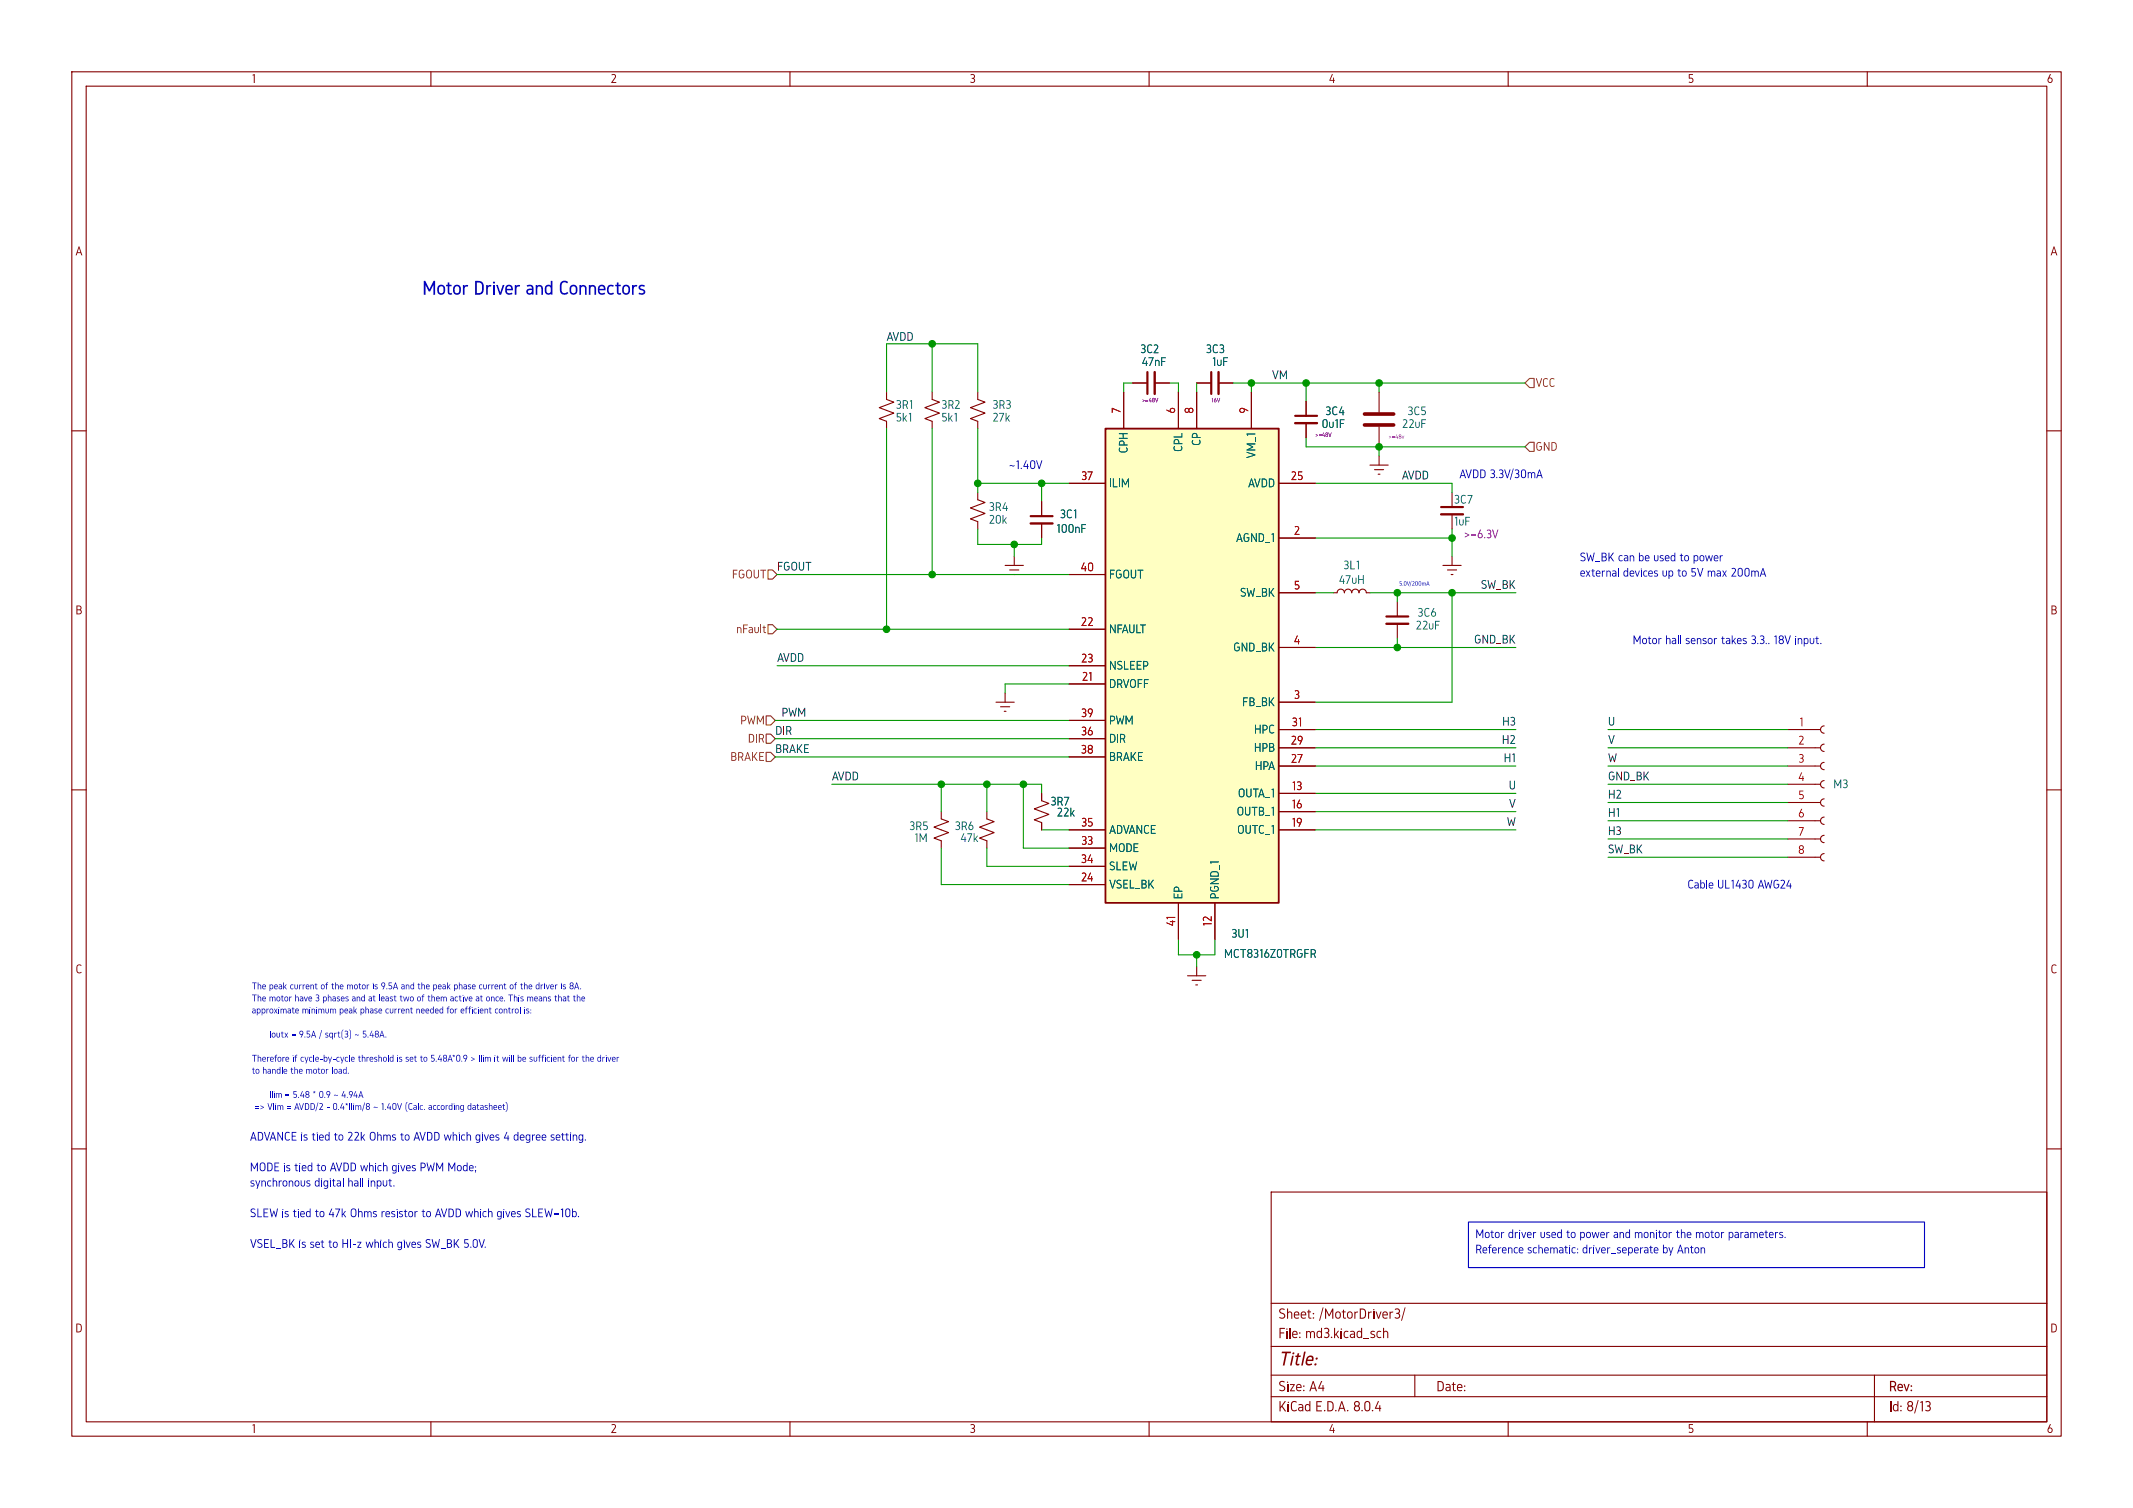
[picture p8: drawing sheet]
<svg xmlns="http://www.w3.org/2000/svg" width="297mm" height="210mm" viewBox="0 0 297 210" stroke-linecap="round" stroke-linejoin="round" font-family="sans-serif">
<g fill="none" stroke="#840000" stroke-width=".15">
<path d="M10 10h277v190h-277zM12 12h273v186h-273zM60 10v2M110 10v2M160 10v2M210 10v2M260 10v2M10 60h2M123.4 54.6v1l1.1 .4-2.1 .8 2.1 .7-2.1 .8 1 .4v1M129.8 54.6v1l1 .4-2 .8 2 .7-2 .8 1 .4v1M136.1 54.6v1l1.1 .4-2.1 .8 2.1 .7-2.1 .8 1 .4v1M192 54.6v2.8"/>
<path d="M192 59.4v2.8M285 60h2M136.1 68.6v1l1.1 .4-2.1 .7 2.1 .8-2.1 .8 1 .3v1.1M140 78.7h2.5M140.6 79.4h1.3M141.2 77.5v1.2M145 69.9v2M145 72.9v2M200.9 78.7h2.6M201.5 79.4h1.3M202.2 68.6v2M202.2 71.6v2.1"/>
<path d="M202.2 77.5v1.2M138.7 97.8h2.5M139.3 98.4h1.3M139.8 99.1h.3M140 96.5v1.3M141.1 80h.3M194.6 83.8v2.1M194.6 86.9v2M202.1 80h.2M10 110h2M131.1 113v1l1 .4-2.1 .8 2.1 .8-2.1 .7 1.1 .4v1M145 110.5v1l1 .4-2 .7 2 .8-2 .8 1 .4v1"/>
<path d="M248.9 119.4h4.6M248.9 116.8h4.6M248.9 114.3h4.6M248.9 111.8h4.6M248.9 109.2h4.6M248.9 106.7h4.6M248.9 104.1h4.6M248.9 101.6h4.6M254 118.9a.51 .51 0 0 0-.5 .5 .51 .51 0 0 0 .5 .5M254 116.3a.51 .51 0 0 0-.5 .5 .51 .51 0 0 0 .5 .5M254 113.8a.51 .51 0 0 0-.5 .5 .51 .51 0 0 0 .5 .5M254 111.3a.51 .51 0 0 0-.5 .5 .51 .51 0 0 0 .5 .5"/>
<path d="M254 108.7a.51 .51 0 0 0-.5 .5 .51 .51 0 0 0 .5 .5M254 106.2a.51 .51 0 0 0-.5 .5 .51 .51 0 0 0 .5 .5M254 103.6a.51 .51 0 0 0-.5 .5 .51 .51 0 0 0 .5 .5M254 101.1a.51 .51 0 0 0-.5 .5 .51 .51 0 0 0 .5 .5M285 110h2M165.4 135.9h2.5M166 136.5h1.3M166.5 137.2h.3M166.6 134.6v1.3M10 160h2M285 160h2M177 166h108v32h-108z"/>
<path d="M60 198v2M110 198v2M160 198v2M177 194.5h108M177 191.5h108M177 187.5h108M177 181.5h108M197 191.5v3M210 198v2M260 198v2M261 191.5v6.5"/>
</g>
<path d="M143.5 72.9h3.1M200.7 71.6h3M193 86.9h3.1" fill="none" stroke="#840000" stroke-width=".33"/>
<path d="M143.5 71.9h3.1M200.7 70.6h3M193 85.9h3.1" fill="none" stroke="#840000" stroke-width=".3"/>
<path d="M190 59.2h4.1M190 57.7h4.1" fill="none" stroke="#840000" stroke-width=".51"/>
<path d="M153.9 59.7h24.2v66h-24.2z" fill="#ffffc2"/>
<path d="M153.9 59.7h24.2v66h-24.2z" fill="none" stroke="#840000" stroke-width=".25"/>
<g fill="none" stroke="#840000" stroke-width=".15">
<path d="M156.5 54.6v5.1M157.7 53.3h2.1M160.8 53.3h2M164.1 54.6v5.1M166.6 54.6v5.1M166.6 53.3h2.1M169.7 53.3h2M174.2 54.6v5.1M181.9 55.9v2M181.9 58.9v2.1M148.8 67.3h5.1M178.1 74.9h5"/>
<path d="M178.1 67.3h5M190.8 64.8h2.5M191.4 65.4h1.3M191.9 66h.3M192 63.5v1.3M148.8 95.3h5.1M148.8 87.6h5.1M148.8 92.7h5.1M148.8 80h5.1M178.1 97.8h5M178.1 90.2h5M178.1 82.6h5"/>
<path d="M185.7 82.6h.5a.51 .51 0 0 1 .5-.6 .51 .51 0 0 1 .5 .6 .51 .51 0 0 1 .5-.6 .51 .51 0 0 1 .5 .6 .51 .51 0 0 1 .5-.6 .51 .51 0 0 1 .5 .6 .51 .51 0 0 1 .5-.6 .51 .51 0 0 1 .5 .6h.6M137.4 113v1l1 .4-2 .8 2 .8-2 .7 1 .4v1M148.8 115.6h5.1M148.8 118.1h5.1M148.8 102.9h5.1M148.8 105.4h5.1M148.8 100.3h5.1M178.1 110.5h5M178.1 113h5M178.1 115.6h5M178.1 106.7h5M178.1 104.1h5"/>
<path d="M178.1 101.6h5M148.8 123.2h5.1M148.8 120.7h5.1M164.1 125.7v5.1M169.2 125.7v5.1"/>
</g>
<path d="M160.8 51.8v3.1M169.7 51.8v3.1M180.3 58.9h3.1" fill="none" stroke="#840000" stroke-width=".33"/>
<path d="M159.8 51.8v3.1M168.7 51.8v3.1M180.3 57.9h3.1" fill="none" stroke="#840000" stroke-width=".3"/>
<path d="M213 52.7h.6v1.3h-.6l-.7-.7zM213 61.6h.6v1.3h-.6l-.7-.7zM106.7 99.7h.6l.6 .6-.6 .7h-.6zM106.9 87h.7l.6 .6-.6 .7h-.7zM106.7 102.2h.6l.6 .7-.6 .6h-.6z" fill="none" stroke="#725600" stroke-width=".15"/>
<g fill="#0000c2">
<path d="M37.6 143.5h.1v1h-.1z"/>
<path d="M37.9 143.9a.3 .3 0 0 1 .4 .1 .3 .3 0 0 1 0 .4 .3 .3 0 0 1-.4 0l-.1-.2h.1a.2 .2 0 0 0 .3 .2 .2 .2 0 0 0 .1-.3 .18 .18 0 0 0-.3-.2 .18 .18 0 0 0-.1 .3h-.1z"/>
<path d="M38.5 143.8h.1v.6l.3-.1v-.5h.1v.4a.25 .25 0 0 1-.3 .3 .25 .25 0 0 1-.2-.3z"/>
<path d="M39.2 143.7h.1v.1h.2v.1h-.2v.4v.1h.2a.13 .13 0 0 1-.2 .1 .13 .13 0 0 1-.1-.2v-.4h-.1z"/>
<path d="M39.6 143.8h.1l.2 .3 .1-.3h.1l-.2 .4 .2 .3h-.1l-.1-.3-.2 .3h-.1l.2-.3z"/>
<path d="M37.6 151.9h.1v1h-.1z"/>
<path d="M37.9 151.9h.1v1h-.1z"/>
<path d="M38.1 152.2h.1v.7h-.1z"/>
<path d="M38.4 152.2h.3a.19 .19 0 0 0 .1 .1 .19 .19 0 0 0 .2-.1l.2 .2v.5h-.1v-.5l-.1-.1-.1 .1v.5h-.1v-.5l-.2-.1-.1 .1v.5h-.1z"/>
<circle cx="38.2" cy="152.1" r=".07"/>
</g>
<path d="M204.5 170.2h63.5v6.3h-63.5z" fill="none" stroke="#0000c2" stroke-width=".15"/>
<g fill="none" stroke="#009600" stroke-width=".15">
<path d="M123.4 54.6v-6.7h12.7v6.7M123.4 59.7v27.9M129.8 47.9v6.7M129.8 59.7v20.3M136.1 59.7v8.9M157.7 53.3h-1.2v1.3M162.8 53.3h1.3v1.3M166.6 53.3v1.3M171.7 53.3h40.6M174.2 53.3v1.3M181.9 53.3v2.6M192 53.3v1.3"/>
<path d="M136.1 73.7v2.1h8.9v-.9M136.1 67.3h12.7M141.2 75.8v1.7M145 67.3v2.6M181.9 61v1.2h30.4M183.1 67.3h19.1v1.3M183.1 74.9h19.1M192 62.2v1.3M202.2 73.7v3.8M108.2 87.6h40.6M108.2 80h40.6M108.2 92.7h40.6"/>
<path d="M148.8 95.3h-8.8v1.2M183.1 90.2h28M183.1 82.6h2.6M190.8 82.6h20.3M194.6 82.6v1.2M194.6 88.9v1.3M202.2 82.6v15.2h-19.1M107.9 100.3h40.9M107.9 102.9h40.9M107.9 105.4h40.9M115.8 109.2h29.2v1.3M131.1 118.1v5.1h17.7"/>
<path d="M131.1 109.2v3.8M137.4 118.1v2.6h11.4M137.4 109.2v3.8M142.5 109.2v8.9h6.3M145 115.6h3.8M183.1 115.6h28M183.1 101.6h28M183.1 106.7h28M183.1 104.1h28M183.1 110.5h28M183.1 113h28M223.9 101.6h25"/>
<path d="M223.9 119.4h25M223.9 114.3h25M223.9 116.8h25M223.9 106.7h25M223.9 104.1h25M223.9 111.8h25M223.9 109.2h25M164.1 130.8v2.2h5.1v-2.2M166.6 133v1.6"/>
</g>
<g fill="none" stroke="#840000" stroke-width=".15">
<path d="M156.5 54.6v5.1M157.7 53.3h2.1M160.8 53.3h2M164.1 54.6v5.1M166.6 53.3h2.1M166.6 54.6v5.1M169.7 53.3h2M174.2 54.6v5.1M181.9 55.9v2M181.9 58.9v2.1M145 69.9v2M145 72.9v2"/>
<path d="M148.8 67.3h5.1M178.1 74.9h5M178.1 67.3h5M148.8 95.3h5.1M148.8 87.6h5.1M148.8 92.7h5.1M148.8 80h5.1M178.1 97.8h5M178.1 90.2h5M178.1 82.6h5M145 110.5v1M145 114.6v1"/>
<path d="M148.8 115.6h5.1M148.8 118.1h5.1M148.8 102.9h5.1M148.8 105.4h5.1M148.8 100.3h5.1M178.1 110.5h5M178.1 113h5M178.1 115.6h5M178.1 106.7h5M178.1 104.1h5M178.1 101.6h5M148.8 123.2h5.1"/>
<path d="M148.8 120.7h5.1M164.1 125.7v5.1M169.2 125.7v5.1"/>
</g>
<g fill="#009600" stroke="#009600" stroke-width=".15">
<circle cx="136.1" cy="67.3" r=".46"/>
<circle cx="129.8" cy="80" r=".46"/>
<circle cx="123.4" cy="87.6" r=".46"/>
<circle cx="145" cy="67.3" r=".46"/>
<circle cx="141.2" cy="75.8" r=".46"/>
<circle cx="129.8" cy="47.9" r=".46"/>
<circle cx="202.2" cy="74.9" r=".46"/>
<circle cx="202.2" cy="82.6" r=".46"/>
<circle cx="194.6" cy="82.6" r=".46"/>
<circle cx="194.6" cy="90.2" r=".46"/>
<circle cx="192" cy="62.2" r=".46"/>
<circle cx="166.6" cy="133" r=".46"/>
<circle cx="137.4" cy="109.2" r=".46"/>
<circle cx="142.5" cy="109.2" r=".46"/>
<circle cx="131.1" cy="109.2" r=".46"/>
<circle cx="192" cy="53.3" r=".46"/>
<circle cx="174.2" cy="53.3" r=".46"/>
<circle cx="181.9" cy="53.3" r=".46"/>
</g>
<text font-size="2.8" fill="#0000c2" x="58.8" y="41.4">MotorDriverandConnectors</text>
<text font-size="2.8" fill="#840000" x="178" y="190.8">Title:</text>
<g font-size="2.1" fill="#840000">
<text x="178" y="184.2">Sheet:/MotorDriver3/</text>
<text x="178" y="186.9">File:md3.kicad_sch</text>
<text x="178" y="197.1">KiCadE.D.A.8.0.4</text>
<text x="178" y="194.3">Size:A4</text>
<text x="200" y="194.3">Date:</text>
<text x="263" y="194.3">Rev:</text>
<text x="263" y="197.1">Id:8/13</text>
</g>
<g font-size="1.8" fill="#840000">
<text x="35" y="12">1</text>
<text x="85" y="12">2</text>
<text x="135" y="12">3</text>
<text x="185" y="12">4</text>
<text x="235" y="12">5</text>
<text x="285" y="12">6</text>
<text x="10.5" y="36">A</text>
<text x="285.5" y="36">A</text>
<text x="10.5" y="86">B</text>
<text x="285.5" y="86">B</text>
<text x="10.5" y="136">C</text>
<text x="285.5" y="136">C</text>
<text x="10.5" y="186">D</text>
<text x="285.5" y="186">D</text>
<text x="35" y="200">1</text>
<text x="85" y="200">2</text>
<text x="135" y="200">3</text>
<text x="185" y="200">4</text>
<text x="235" y="200">5</text>
<text x="285" y="200">6</text>
</g>
<g font-size="1.8" fill="#0f0f0f">
<text x="123.4" y="47.7">AVDD</text>
<text x="177.1" y="53">VM</text>
<text x="195.2" y="67">AVDD</text>
<text x="108.2" y="79.7">FGOUT</text>
<text x="206.2" y="82.2">SW_BK</text>
<text x="205.3" y="89.8">GND_BK</text>
<text x="108.2" y="92.4">AVDD</text>
<text x="108.8" y="100">PWM</text>
<text x="209.2" y="101.3">H3</text>
<text x="223.9" y="101.3">U</text>
<text x="107.9" y="105.1">BRAKE</text>
<text x="107.9" y="102.5">DIR</text>
<text x="209.1" y="103.8">H2</text>
<text x="209.4" y="106.3">H1</text>
<text x="223.9" y="106.3">W</text>
<text x="223.9" y="103.8">V</text>
<text x="115.8" y="108.9">AVDD</text>
<text x="210.1" y="110.1">U</text>
<text x="210.1" y="112.7">V</text>
<text x="223.9" y="114">H1</text>
<text x="223.9" y="108.9">GND_BK</text>
<text x="223.9" y="111.4">H2</text>
<text x="209.8" y="115.2">W</text>
<text x="223.9" y="119">SW_BK</text>
<text x="223.9" y="116.5">H3</text>
</g>
<g font-size="1.8" fill="#006464">
<text x="158.8" y="49.6">3C2</text>
<text x="159" y="51.4">47nF</text>
<text x="167.9" y="49.6">3C3</text>
<text x="168.7" y="51.4">1uF</text>
<text x="124.7" y="57.4">3R1</text>
<text x="124.7" y="59.1">5k1</text>
<text x="131.1" y="57.4">3R2</text>
<text x="131.1" y="59.1">5k1</text>
<text x="138.2" y="57.4">3R3</text>
<text x="138.2" y="59.1">27k</text>
<text x="184.5" y="58.2">3C4</text>
<text x="196" y="58.2">3C5</text>
<text x="157.4" y="63.1" transform="rotate(-90 157.4 63.1)">CPH</text>
<text x="165.1" y="62.9" transform="rotate(-90 165.1 62.9)">CPL</text>
<text x="167.6" y="62.1" transform="rotate(-90 167.6 62.1)">CP</text>
<text x="175.2" y="63.8" transform="rotate(-90 175.2 63.8)">VM_1</text>
<text x="184" y="60">0u1F</text>
<text x="195.2" y="60">22uF</text>
<text x="137.7" y="71.6">3R4</text>
<text x="154.4" y="68.3">ILIM</text>
<text x="173.8" y="68.3">AVDD</text>
<text x="202.4" y="70.6">3C7</text>
<text x="137.7" y="73.4">20k</text>
<text x="147.1" y="74.6">100nF</text>
<text x="147.6" y="72.6">3C1</text>
<text x="172.1" y="75.9">AGND_1</text>
<text x="202.4" y="73.6">1uF</text>
<text x="154.4" y="81">FGOUT</text>
<text x="172.7" y="83.5">SW_BK</text>
<text x="186.4" y="81.7">47uH</text>
<text x="187" y="79.7">3L1</text>
<text x="154.4" y="88.6">NFAULT</text>
<text x="197.1" y="88.1">22uF</text>
<text x="197.4" y="86.3">3C6</text>
<text x="154.4" y="93.7">NSLEEP</text>
<text x="171.7" y="91.1">GND_BK</text>
<text x="154.4" y="96.2">DRVOFF</text>
<text x="154.4" y="101.3">PWM</text>
<text x="173" y="98.8">FB_BK</text>
<text x="154.4" y="103.8">DIR</text>
<text x="154.4" y="106.4">BRAKE</text>
<text x="174.6" y="105.1">HPB</text>
<text x="174.6" y="102.6">HPC</text>
<text x="174.7" y="107.7">HPA</text>
<text x="146.3" y="112.6">3R7</text>
<text x="172.4" y="111.5">OUTA_1</text>
<text x="255.3" y="110.2">M3</text>
<text x="126.6" y="116">3R5</text>
<text x="127.3" y="117.7">1M</text>
<text x="132.9" y="116">3R6</text>
<text x="133.7" y="117.7">47k</text>
<text x="147.1" y="114.1">22k</text>
<text x="154.4" y="119.1">MODE</text>
<text x="154.4" y="116.5">ADVANCE</text>
<text x="172.2" y="114">OUTB_1</text>
<text x="172.3" y="116.5">OUTC_1</text>
<text x="154.4" y="124.2">VSEL_BK</text>
<text x="154.4" y="121.6">SLEW</text>
<text x="165.1" y="125.2" transform="rotate(-90 165.1 125.2)">EP</text>
<text x="170.1" y="125.2" transform="rotate(-90 170.1 125.2)">PGND_1</text>
<text x="171.4" y="131">3U1</text>
<text x="170.4" y="133.8">MCT8316Z0TRGFR</text>
</g>
<g font-size="1.8" fill="#a90000">
<text x="156.2" y="57.6" transform="rotate(-90 156.2 57.6)">7</text>
<text x="163.8" y="57.6" transform="rotate(-90 163.8 57.6)">6</text>
<text x="166.4" y="57.6" transform="rotate(-90 166.4 57.6)">8</text>
<text x="174" y="57.6" transform="rotate(-90 174 57.6)">9</text>
<text x="150.5" y="67.1">37</text>
<text x="179.7" y="67.1">25</text>
<text x="180.1" y="74.7">2</text>
<text x="150.4" y="79.8">40</text>
<text x="180.2" y="82.3">5</text>
<text x="150.5" y="87.4">22</text>
<text x="180.1" y="89.9">4</text>
<text x="150.5" y="92.5">23</text>
<text x="150.6" y="95">21</text>
<text x="150.5" y="100.1">39</text>
<text x="179.9" y="101.3">31</text>
<text x="180.2" y="97.5">3</text>
<text x="250.5" y="101.3">1</text>
<text x="150.5" y="105.2">38</text>
<text x="150.5" y="102.6">36</text>
<text x="179.7" y="103.9">29</text>
<text x="179.7" y="106.4">27</text>
<text x="250.4" y="103.9">2</text>
<text x="250.4" y="106.4">3</text>
<text x="179.8" y="112.8">16</text>
<text x="179.8" y="110.2">13</text>
<text x="250.4" y="109">4</text>
<text x="250.4" y="111.5">5</text>
<text x="150.5" y="115.3">35</text>
<text x="150.5" y="117.9">33</text>
<text x="179.8" y="115.3">19</text>
<text x="250.4" y="119.1">8</text>
<text x="250.4" y="114">6</text>
<text x="250.4" y="116.6">7</text>
<text x="150.5" y="120.4">34</text>
<text x="150.5" y="122.9">24</text>
<text x="163.8" y="129" transform="rotate(-90 163.8 129)">41</text>
<text x="168.9" y="129" transform="rotate(-90 168.9 129)">12</text>
</g>
<g font-size="1.8" fill="#725600">
<text x="213.8" y="54.3">VCC</text>
<text x="213.8" y="63.2">GND</text>
<text x="101.9" y="81">FGOUT</text>
<text x="102.5" y="88.6">nFault</text>
<text x="103.1" y="101.3">PWM</text>
<text x="101.7" y="106.4">BRAKE</text>
<text x="104.1" y="103.8">DIR</text>
</g>
<g font-size="1.8" fill="#0000c2">
<text x="140.5" y="65.5">~1.40V</text>
<text x="203.2" y="66.8">AVDD3.3V/30mA</text>
<text x="220" y="78.4">SW_BK</text>
<text x="220" y="80.5">externaldevicesupto 5Vmax200mA</text>
<text x="225.3" y="78.4">canbeusedto power</text>
<text x="227.3" y="89.9">Motorhallsensortakes3.3..18Vinput.</text>
<text x="234.9" y="123.9">CableUL1430AWG24</text>
<text x="34.8" y="159">ADVANCEtiedto 22kOhmsto AVDDwhichgives4 degreesetting.</text>
<text x="41.8" y="159">is</text>
<text x="34.8" y="163.3">MODEistiedto AVDDwhichgivesPWMMode;</text>
<text x="34.8" y="165.4">synchronous</text>
<text x="43.8" y="165.4">digitalhallinput.</text>
<text x="34.8" y="169.7">SLEWistiedto 47kOhmsresistorto AVDDwhichgivesSLEW=10b.</text>
<text x="34.8" y="174">VSEL_BK</text>
<text x="41.6" y="174">issetto HI-zwhichgivesSW_BK</text>
<text x="64.5" y="174">5.0V.</text>
<text x="205.4" y="173.1">Motordriverusedto powerandmonitorthemotorparameters.</text>
<text x="205.4" y="175.2">Reference</text>
<text x="212.6" y="175.2">schematic:</text>
<text x="220.3" y="175.2">driver_seperate</text>
<text x="231.4" y="175.2">byAnton</text>
</g>
<text font-size="1.8" fill="#840084" x="203.8" y="75.4">&gt;=6.3V</text>
<g font-size="1.4" fill="#0000c2">
<text x="35.1" y="137.9">Thepeakcurrentof themotoris9.5Aandthepeakphasecurrentof thedriveris8A.</text>
<text x="35.1" y="139.6">Themotorhave3 phasesandat leasttwo of themactiveat once.Thismeansthat the</text>
<text x="35.1" y="141.3">approximate</text>
<text x="42" y="141.3">minimumpeakphasecurrentneededfor efficientcontrolis:</text>
<text x="35.1" y="148">Thereforeif cycle-by-cycle</text>
<text x="35.1" y="149.7">to handlethemotorload.</text>
<text x="40.5" y="144.7">= 9.5A/ sqrt(3)~ 5.48A.</text>
<text x="49.8" y="148">thresholdissetto 5.48A*0.9&gt; Ilimit willbesufficientfor thedriver</text>
<text x="35.4" y="154.7">=&gt;Vlim= AVDD/2- 0.4*Ilim/8~ 1.40V(Calc.accordingdatasheet)</text>
<text x="39.7" y="153.1">= 5.48* 0.9~ 4.94A</text>
</g>
<g font-size=".9" fill="#840084">
<text x="159" y="56.2">&gt;=48V</text>
<text x="168.7" y="56.2">16V</text>
<text x="183.1" y="61.1">&gt;=48V</text>
<text x="193.3" y="61.3">&gt;=48v</text>
</g>
<text font-size=".9" fill="#0000c2" x="194.8" y="81.7">5.0V/200mA</text>
</svg>
